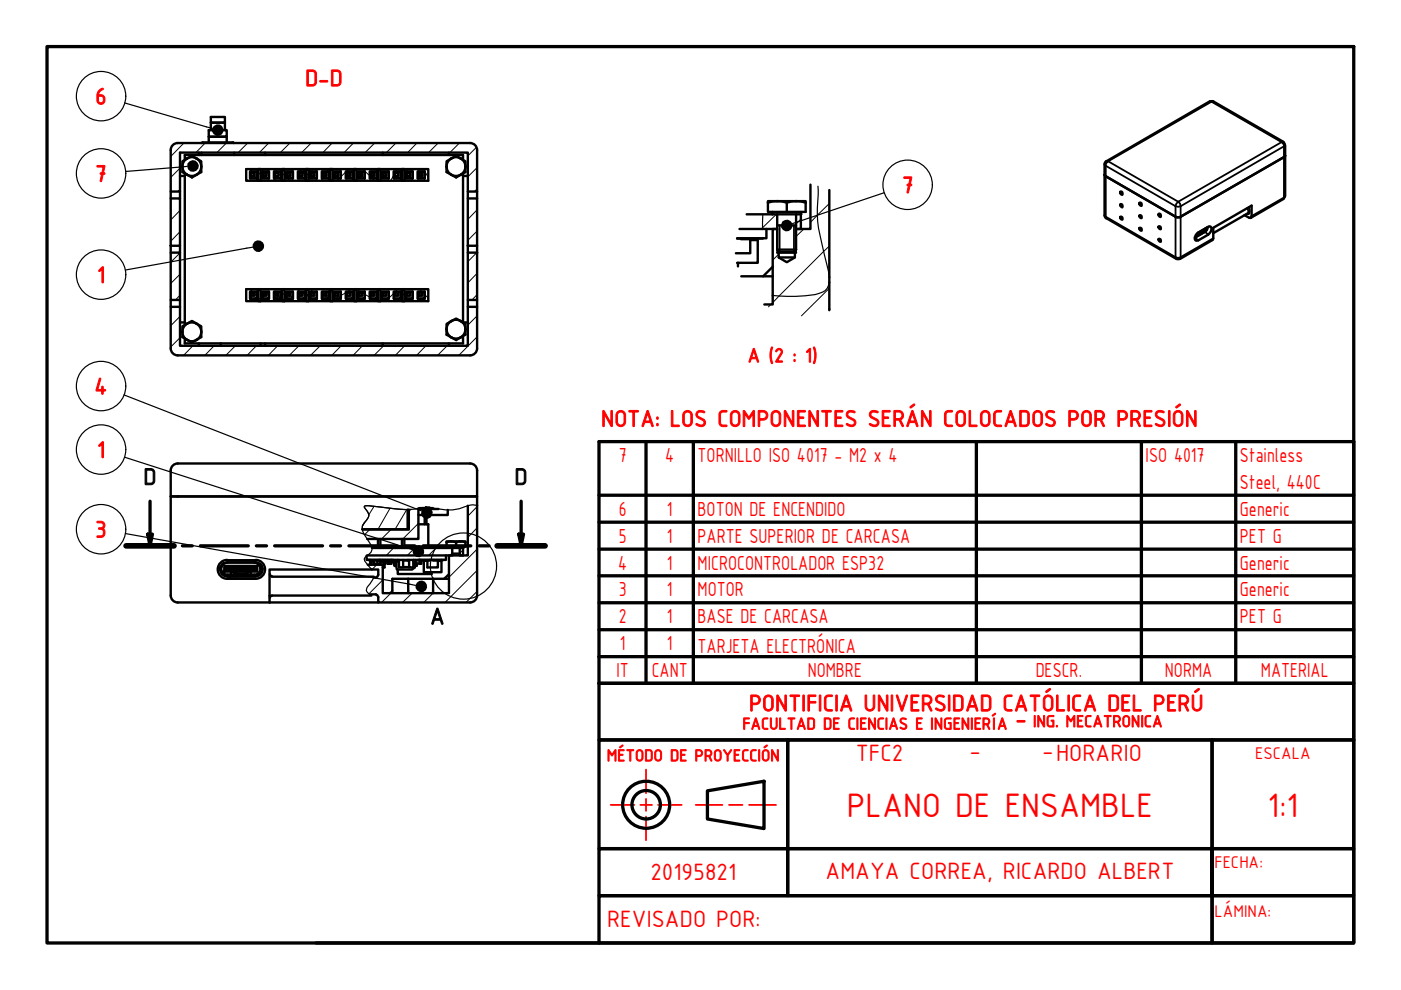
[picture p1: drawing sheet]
<svg xmlns="http://www.w3.org/2000/svg" width="297mm" height="210mm" viewBox="0 0 297 210" stroke-linecap="round" stroke-linejoin="round" font-family="sans-serif">
<!-- layer: Hatch (ISO) -->
<g fill="none" stroke="#000" stroke-width=".21">
<path d="M38.2 35.7l-2 1.9M39 30.3l-2.8 2.9M43.5 30.3l-2 2.1M48 30.3l-2 2.1M52.5 30.3l-2 2.1M53.1 35.8l.3 .6M53.5 36.4l1.1 1.9M53.6 36.6l.4 .7M55.9 35.8l-1.2 1.3M56.4 36.6l-.5 .7M57 30.3l-2 2.1M57 36.4l-1.4 1.4"/>
<path d="M59.1 37.2l-.1 .1M59.8 36.7l1.1 1.1M60.3 36l-2.3 2.3M60.9 36.7l.7 .5M61 37.8l.5 .5M61.5 30.3l-2.1 2.1M63.4 35.8l1.2 1.2M64.1 36.6l-.7 .7M64.6 37.1l.8 .7M65.9 35.8l-1 1.7M66 30.3l-2.1 2.1M66 36.6l.7 .7"/>
<path d="M66.9 36.4l-.9 1.4M69.1 36.6l-.4 .7M69.5 35.8l-1.4 2.5M70.4 30.3l-1.9 2.1M71.2 36.6l.4 .7M73.9 35.8l-2.5 2.5M74.3 36.7l-.7 .5M74.9 30.3l-1.9 2.1M75.9 36.4l1.4 1.4M76.1 36.7l.7 .5M76.9 35.8l1.5 1.5M78.4 37.4l.5 .4"/>
<path d="M78.9 37.8l.5 .5M79.4 36.6l-.7 .7M79.4 30.3l-2 2.1M80.6 35.8l-.5 .7M81.2 36.6l.7 .7M82.1 36.4l-.8 1.4M83.8 36.6v.1M83.9 30.3l-2 2.1M84.2 35.8l-1.4 2.5M86.1 35.8l1.1 2M86.6 36.6l.4 .7M87.3 37.8l.3 .5"/>
<path d="M88.4 30.3l-2 2.1M88.8 36.6l.7 .7M88.9 36.4l.8 1.4M89.8 35.8l1 1.8M92.9 30.3l-2 2.1M97.4 30.3l-2 2.1M101 31.2l-1.8 1.9M101.2 35.5l-2 2M36.3 42.1h-.1M38.2 53.6l-2 2M38.2 58.1l-2 2M38.2 40.2l-.5 .4"/>
<path d="M38.2 49.1l-2 2.1M38.2 44.6l-2 2M101.1 53.6l-1.9 1.9M101.2 40l-.6 .6M101.2 57.9l-2 2.1M101.2 49l-2 2M101.2 44.5l-2 2M164.6 45.4l-3.2 3.1M165.1 53.9l-1.3 1.3M169.8 46.5l-1 1M170.4 48.5l-1.6 1.6M175.8 52.2l-12 12"/>
<path d="M175.8 43.2l-4 4M38.2 71.6l-2 2M38.2 67.1l-2 2M38.2 62.6l-1 1M40.9 73.3l-2 2M45.4 73.3l-2 2M49.9 73.3l-2 2M53 61.3l.5 .5M53.3 62.1l.7 .5M53.5 61.9l1 .9M54.4 73.3l-2 2M54.5 62.8l.7 .8"/>
<path d="M55.5 61.3l-.8 .5M56.5 62.1l-.7 .5M57 62.1l-1.4 .9M58.4 63.3l-.9 .6M58.9 73.3l-2 2M59.1 62l-.7 .7M59.8 63.3l1 .6M60.3 62.2l-1.9 1.1M60.6 62.1l1.5 .9M60.9 62l.7 .7M62.8 61.3l.9 .5M63.4 73.3l-2.1 2"/>
<path d="M63.7 61.9l1.7 .9M64 62l-.4 .7M65.8 61.9l-.9 .9M66.1 62l.4 .7M66.4 61.3l-.5 .5M67.9 73.3l-2.1 2M68.9 63.3l-.5 .6M69.2 62.1l-.7 .5M69.7 62.5l-.8 .8M70.5 61.7l-.8 .8M71.1 63.3l-.9 .6M71.1 62.4l.5 .3"/>
<path d="M72.3 73.3l-1.9 2M73.3 62.1l-2.2 1.2M73.7 61.9l-.4 .1M74.3 62.4l-.3 .3M74.5 61.3l-.8 .5M75.5 61.3l.9 .5M76.1 62l.7 .7M76.4 61.9l2.5 1.4M76.8 73.3l-1.9 2M79 63.3l.8 .6M79.2 62l-.4 .7M81.3 73.3l-2 2"/>
<path d="M81.3 62l.5 .7M82.4 63.3h.1M82.4 63.3l-.5 .6M83.8 61.9l-1.4 1.3M84.3 61.3l-.5 .5M84.5 62.1l-.7 .5M85.2 62.1l1.2 1.2M85.8 73.3l-2 2M86.3 62.1l.7 .5M86.4 63.3l.5 .6M89 61.3l.4 .5M89.5 61.9l.5 .5"/>
<path d="M89.5 62l-.7 .7M90 62.5l.8 .7M90.3 73.3l-2 2M94.8 73.3l-2 2M101.2 71.4l-3.9 3.9M101.2 67l-2 1.9M101.2 62.5l-1.1 1.1M163.4 64.6l-.5 .5M175.8 61.1l-5.9 5.9M77.3 110.7l-.5 .8M78.4 112.2l-1.1 1.2M79 116.2h-.1"/>
<path d="M79.3 107.4l-1.1 1.8M79.9 119.7l-1 1M82.7 107.8l-2.6 4.4M82.9 112.2l-2 2.1M83.4 116.2l-1.5 1.6M86.2 108l-2.4 4.2M87.1 108l-.4 .5M87.9 116.2l-1.5 1.6M88.7 111l-3.3 3.3M92.5 116.2l-1.6 1.6M95.9 117.3l-.7 .7M98.2 116.6l-.7 .7"/>
<path d="M101.2 116.4l-6 6M101.2 111.9l-2 2.1M101.2 107.4l-2 2M81.2 123l-3 2.9M82.9 125.8l-2 1.9M87.4 125.8l-2.1 1.9M91.8 125.8l-1.9 1.9M101.2 125.4l-2.4 2.3M101.2 120.9l-6.8 6.8"/>
</g>
<!-- layer: Visible Narrow (ISO) -->
<g fill="none" stroke="#000" stroke-width=".38">
<path d="M234.6 34.2h.3M234.9 34.2l-.3 .4-.2 .6-.2-.4M234.9 34.2l14.9 8.6M256.5 21.5l.4 .1M256.9 21.6l-22 12.6M256.9 21.6l14.8 8.5M257.2 21.5l-.3 .1M271.7 30.1l.4 .4 .1 .5M271.7 30.1l-21.9 12.7M272.1 30.1h-.4M272.2 31v10.9l-6.8 3.9M272.2 31l-21.9 12.7"/>
<path d="M272.5 30.8l-.3 .2M164.8 48.5v5.1M165.3 47.8v5.6M168.3 47.8v5.6M168.8 48.5v5.1M234.2 45.6l.2 .3M234.4 45.9l.2 .4M234.4 45.9l14.8 8.6M249.2 54.5l.3 .1 .8-.1M249.2 54.5l.2 .4M249.2 43.7l.6 .2 .5-.2M249.2 43.7v10.8"/>
<path d="M249.2 43.7l-14.8-8.5v10.7M249.8 42.8l-.4 .4-.2 .5M249.8 42.8l.4 .4 .1 .5M250.3 54.5l-.1 .4M250.3 43.7v10.8M253.4 50.2l.1 .1M253.4 50.4l.7 .6M255.1 48.9l.4 .2M255.5 49.1l.7 .7M257.2 50.5l-6.9 4M264.4 44.1a.83 .83 0 0 1 0 1.2M264.7 44a.93 .93 0 0 1-.2 1.4h-.3"/>
<path d="M272.5 41.6l-.4 .6M95.9 117.4v.4M97.5 117.4v.4"/>
</g>
<!-- layer: Visible (ISO) -->
<g fill="none" stroke="#000" stroke-width=".51">
<path d="M36.2 31.8v8.8h2v-8.2h61v8.2h2v-8.8M37.7 30.3h62M37.7 30.3a1.49 1.49 0 0 0-1.5 1.5M38.2 37.3h1M38.7 34.2l2-1.1 2 1.1v2.3l-2 1.1-2-1.1zM39.2 33.9v-1h59v1M39.2 36.8v32.1M42.2 32.4v.5M42.7 32.4v.5M43 30.2l-.2 .1M43 30.2h6.4M44.3 30.2v-1.2h3.8v-1.4h-3.8v1.4h3.8v1.2"/>
<path d="M44.7 27.6v-1.6h3v-1.2h-3v1.2h3v1.6M49.4 30.2l.2 .1M49.7 32.4v.5M52.2 35.8h3v2.5h-3zM53 36.4h1.5v1.4h-1.5zM53.3 36.6h.7v.7h-.7zM54.7 35.8h5.6v2.5h-5.6zM55.6 36.4h1.4v1.4h-1.4zM55.8 36.6h.7v.7h-.7zM56.2 32.4v.5M58.1 36.4h1.5v1.4h-1.5zM58.4 36.6h.7v.7h-.7z"/>
<path d="M59.8 35.8h5.6v2.5h-5.6zM60.6 36.4h1.5v1.4h-1.5zM60.9 36.6h.7v.7h-.7zM63.2 36.4h1.4v1.4h-1.4zM63.4 36.6h.7v.7h-.7zM64.9 35.8h5.6v2.5h-5.6zM65.7 36.4h1.5v1.4h-1.5zM66 36.6h.7v.7h-.7zM68.3 36.4h1.4v1.4h-1.4zM68.5 36.6h.7v.7h-.7zM70 35.8h5.6v2.5h-5.6zM70.8 36.4h1.5v1.4h-1.5z"/>
<path d="M71.1 36.6h.7v.7h-.7zM73.3 36.4h1.5v1.4h-1.5zM73.6 36.6h.7v.7h-.7zM75.1 35.8h5.5v2.5h-5.5zM75.9 36.4h1.4v1.4h-1.4zM76.1 36.6h.7v.7h-.7zM78.4 36.4h1.5v1.4h-1.5zM78.7 36.6h.7v.7h-.7zM80.1 35.8h5.6v2.5h-5.6zM81 36.4h1.4v1.4h-1.4zM81.2 32.4v.5M81.2 36.6h.7v.7h-.7z"/>
<path d="M83.5 36.4h1.5v1.4h-1.5zM83.8 36.6h.7v.7h-.7zM85.2 35.8h5.6v2.5h-5.6zM86 36.4h1.5v1.4h-1.5zM86.3 36.6h.7v.7h-.7zM88.6 36.4h1.4v1.4h-1.4zM88.8 36.6h.7v.7h-.7zM94.7 34.2l2-1.1 2 1.1v2.3l-2 1.1-2-1.1zM95.2 32.4v.5M98.2 36.8v31.6h1M98.2 37.3h1M99.7 30.3a1.49 1.49 0 0 1 1.5 1.5"/>
<path d="M171.8 39.2v9.3h-3h1v-3.1M256.5 21.5l-21.9 12.7-.4 .4v11.1l.2 .4 15 8.8M256.5 21.5h.8l14.8 8.6M272 30.1l.4 .6M272.5 33l-.3 .3-22.1 12.8-.9-.2-14.8-8.5-.2-.3M272.5 30.8v10.8M36.2 42.1h2v10h-2zM36.2 40.6v1.5M36.2 52.1v1.5M38.2 52.1v1.5h-2v10h2v-10M38.2 40.6v1.5M99.2 53.6h2v10h-2z"/>
<path d="M99.2 42.1h2v10h-2zM99.2 40.6v1.5M99.2 52.1v1.5M101.2 40.6v1.5M101.2 52.1v1.5M156.5 55.7v.8M156.8 48.5h8h-1v16.1h-1.7M157.1 50.6v.1h3.6v-.1M157.2 58.6h6.6M158.3 45.4h5.5M159.1 50.7v3h-3.1M159.1 50.9h1.6v4.8h-4.4"/>
<path d="M161.7 50.5l-5.4 .1M162.5 48.5v2h-6.2M162.8 43v1.9h4M163.8 44.9v.5M163.8 56.6l-2 2M164.8 52.9l.5 .5h3l.5-.5M164.8 42.6l-2 .4M164.8 42.6h-2v.4M164.8 42.6l2 .4M164.8 53.6h4M164.8 52.9h4M164.8 42.6h4"/>
<path d="M164.8 45.4v7.5M164.8 47.8h4M165.1 53.2v1.4l1.7 1 1.7-1v-1.4M165.1 54.6h3.4M166.8 43v1.9h4v-1.9M168.8 42.6l-2 .4M168.8 42.6h2v.4M168.8 42.6l2 .4M168.8 45.4v7.5M169.9 44.9v.5h-6.1M175.8 40.3v25.3M237.6 45.9l.3 .2v.5l-.3-.3z"/>
<path d="M237.6 43.3l.3 .1v.6a.52 .52 0 0 1-.3-.7zM237.6 40.6l.3 .1v.6a.48 .48 0 0 1-.3-.7zM241.6 48.3l.4 .1v.5l-.4-.2zM241.6 43l.4 .1v.6a.48 .48 0 0 1-.4-.7zM241.6 45.6l.4 .2v.5l-.4-.3zM245.7 45.3l.4 .1v.6a.48 .48 0 0 1-.4-.7zM245.7 48l.4 .1v.5l-.4-.2zM245.7 50.6l.4 .2v.5l-.4-.3zM249.4 54.9h.7M253.7 49.6l2.5-1.5 .5-.1a1.28 1.28 0 0 1-.5 1.8l-2.1 1.2h-.5a.94 .94 0 0 1 .1-1.4zM255.5 49.1l-2.1 1.2M255.5 49.1l-2.1 1.3"/>
<path d="M255.7 48.4v.2l-2.1 1.2M255.7 48.4l-1.8 1M256 48.2l-.1 .5-.4 .4M263.8 45.6l1 .5 .4 .1 .1-.1 .1-2.5-8.2 4.7v2.2l-.2 .4-6.8 4M264.4 45.3l-7.2 4.1M272.1 42.2l-6.9 4M272.4 41.5l-.4 .7M36.2 63.6v1.5M37.7 75.3h62M37.7 75.3a1.49 1.49 0 0 1-1.5-1.4v-8.8h2v8.2h61v-8.2h2v8.7a1.49 1.49 0 0 1-1.5 1.5M38.2 63.6v1.5M38.2 68.4h1"/>
<path d="M38.7 70.4a2 2 0 0 0 2 2 2 2 0 0 0 2-2M38.7 70.3v1.2l2 1.1 2-1.1v-1.2M41.7 68.6l-1-.6-2 1.2v1.1M41.7 68.6l1 .6v1.1M41.7 68.6a2 2 0 0 0-3 1.8M41.7 68.6a2 2 0 0 1 1 1.8M42.2 72.8v.5M46.8 72.8v.5M52.2 61.3h3v2.6h-3zM53 61.9h1.5v1.4h-1.5zM53 61.8h1.5v1.5h-1.5zM53.3 62h.7v.7h-.7z"/>
<path d="M54.7 61.3h5.6v2.6h-5.6zM55.2 72.8v.5M55.6 61.9h1.4v1.4h-1.4zM55.6 61.8h1.4v1.5h-1.4zM55.8 62h.7v.7h-.7zM56.2 72.8v.5M58.1 61.9h1.5v1.4h-1.5zM58.1 61.8h1.5v1.5h-1.5zM58.4 62h.7v.7h-.7zM59.8 61.3h5.6v2.6h-5.6zM60.6 61.9h1.5v1.4h-1.5zM60.6 61.8h1.5v1.5h-1.5z"/>
<path d="M60.9 62h.7v.7h-.7zM63.2 61.9h1.4v1.4h-1.4zM63.2 61.8h1.4v1.5h-1.4zM63.4 62h.7v.7h-.7zM64.9 61.3h5.6v2.6h-5.6zM65.7 61.9h1.5v1.4h-1.5zM65.7 61.8h1.5v1.5h-1.5zM66 62h.7v.7h-.7zM68.3 61.9h1.4v1.4h-1.4zM68.3 61.8h1.4v1.5h-1.4zM68.5 62h.7v.7h-.7zM70 61.3h5.6v2.6h-5.6z"/>
<path d="M70.8 61.9h1.5v1.4h-1.5zM70.8 61.8h1.5v1.5h-1.5zM71.1 62h.7v.7h-.7zM73.3 61.9h1.5v1.4h-1.5zM73.3 61.8h1.5v1.5h-1.5zM73.6 62h.7v.7h-.7zM75.1 61.3h5.5v2.6h-5.5zM75.9 61.9h1.4v1.4h-1.4zM75.9 61.8h1.4v1.5h-1.4zM76.1 62h.7v.7h-.7zM78.4 61.9h1.5v1.4h-1.5zM78.4 61.8h1.5v1.5h-1.5z"/>
<path d="M78.7 62h.7v.7h-.7zM80.1 61.3h5.6v2.6h-5.6zM81 61.9h1.4v1.4h-1.4zM81 61.8h1.4v1.5h-1.4zM81.2 72.8v.5M81.2 62h.7v.7h-.7zM83.5 61.9h1.5v1.4h-1.5zM83.5 61.8h1.5v1.5h-1.5zM83.8 62h.7v.7h-.7zM85.2 61.3h5.6v2.6h-5.6zM86 61.9h1.5v1.4h-1.5zM86 61.8h1.5v1.5h-1.5z"/>
<path d="M86.3 62h.7v.7h-.7zM88.6 61.9h1.4v1.4h-1.4zM88.6 61.8h1.4v1.5h-1.4zM88.8 62h.7v.7h-.7zM94.7 69.8a2 2 0 0 0 2 2 2 2 0 0 0 2-2M94.7 69.8v-1.1l2-1.2 2 1.2v1.1M94.7 69.8v1.2l2 1.1 2-1.1v-1.2M94.7 69.8a2 2 0 0 1 2-2 2 2 0 0 1 2 2M95.2 72.8v.5M98.2 71.3v1.5h-59v-1M99.2 63.6v1.5M101.2 63.6v1.5"/>
<path d="M175.8 65.5v.3M37.7 98.3h62M37.7 98.3a1.49 1.49 0 0 0-1.5 1.5v5.5h1.5M99.7 98.3a1.49 1.49 0 0 1 1.5 1.5v5.5h-63.5M37.7 105.3h63.5v20.9a1.49 1.49 0 0 1-1.5 1.5M37.7 105.3h-1.5v20.9a1.49 1.49 0 0 0 1.5 1.5M47.1 119.8l-.2 .3M47.2 119.5v.1M47.6 119.4a1.49 1.49 0 0 0-.9 1.6 1.49 1.49 0 0 0 1.5 1.2M47.6 120h6.9v1.2h-6.9zM48.1 119.2h6.1a1.49 1.49 0 0 1 1.5 1.5 1.49 1.49 0 0 1-1.5 1.5M48.1 119.3h5.8"/>
<path d="M48.2 119.3a1.3 1.3 0 0 0-1.3 1.3 1.3 1.3 0 0 0 1.3 1.3M48.2 118.7a2 2 0 0 0-2 2 2 2 0 0 0 2 2h6a2 2 0 0 0 2-2 2 2 0 0 0-2-2M48.2 118.8h6M53.9 119.3a1.3 1.3 0 0 1 1.3 1.3 1.3 1.3 0 0 1-1.3 1.3M54.8 119.6l-.1-.2 .2 .2M54.9 119.8l.2 .3M55.2 119.7v.5v-.5M55.4 119.9l-.2 .7h.5M78.1 118.7h5.3M78.5 119.6v.1M78.6 118.7v.1h1.8v-.1M78.7 118.8v.9h.9v-.2"/>
<path d="M78.7 118.9h-.2v.7h.2M78.8 115.9h12M78.9 116.2h19.3v1.6h-.7v-1.6M79.1 118.8v.3h.1M79.1 119.1l.1 .1M79.2 118.8v.7h.8v-.7M79.6 115.9v.3M79.6 119.6h.9M80 118.9h.5M80.1 114.3v1.9v-.3M80.5 118.7v1h1v-.9M80.6 118.7v.4h.8v-.3"/>
<path d="M80.6 119.1h.8M80.6 114.3v1.9M80.7 115.9v.3M81.2 118.7v.1h1.7v-.1M81.2 115.9v.3M81.3 115.9v.3M81.5 118.9h.1v.7h-.1M81.5 119.6v.7h-.3M82.1 118.8v.7h.8v-.3M82.1 115.9v.3M82.7 115.9v.3M83.2 115.9v.3"/>
<path d="M83.4 119.2l.2 .8h.4M83.7 119.1l.1 .6h.2M83.8 118.7v.4l-.3 .1-1.2-.1v-.3M83.8 115.9v.3M84.2 118.7v.3M84.3 118.7v.3M84.6 119h-.5l-.1 .7 .1 1h3.3l.5-.4 .1-.3M84.6 118.7v1.6h.9v-1.6M84.6 115.9v.3M85.2 114.3v1.9v-.3M85.5 118.8h1.2M85.7 114.3v1.9"/>
<path d="M85.8 115.9v.3M86.3 115.9v.3M86.4 115.9v.3M86.4 108v4.2h-9.6h9.9v-4.2M86.5 118.7v.1M86.7 118.7v1.6h.9v-1.6M87.2 115.9v.3M87.6 119h.2M87.8 118.7v.8h.3v-.8M87.8 115.9v.3M87.9 119.5l.1 .2M88.1 118.8h.9"/>
<path d="M88.1 119.5h.9M88.2 119.5l-.2 .5h.3l.2-.5M88.3 115.9v.3M88.5 118.7v.1M88.7 111.2h2.1v5M88.7 107.8v6.5h-10.8M88.7 107.9h4.3M88.8 118.7h5.3M88.8 115.9v.3M88.9 115.9v.3M89 118.7v.8h.3v-.7M89 107.7h2.8"/>
<path d="M89.3 118.7v.1h1.8v-.1M89.7 115.9v.3M90 109.2v2M90.3 115.9v.3M90.3 107.6h.8M90.3 107.5l.1 .2M90.4 109.2v2M90.6 118.9h-.7v2.4h3.7v-2.4h-.8M90.6 118.8v1.5h2.2v-1.5M91.8 118.7v.1h1.8v-.1M94.6 117.8v.9h-16.9v-.9M94.7 115v.9h2"/>
<path d="M94.9 108.1v1.1h-6.2M95.1 115.9v.3M95.7 114.8l-1 .2M95.7 114.8h-1v.2M95.7 114.8l1 .2M95.7 114.8h2M95.9 116.2v1.6h-18M95.9 117.4h1.6M96.7 115v.9h2v-.9M97.7 114.8l-1 .2M97.7 114.8h1v.2M97.7 114.8l1 .2"/>
<path d="M98.2 115.9v.3M99.2 107.2v10.6h-4v8h-14v-6.1h-3.2M37.7 127.7h42.5M46.7 120.4h.1M46.8 120.1l.1 .1M46.8 120.2v.4M47.7 120.3h6.7v.5h-6.7zM48.1 121.8h5.8M48.1 121.9h5.8M48.2 122.3h6M48.5 122.3v-.3h.3v.3M49 121.2v.6"/>
<path d="M49.3 121.2l.7 .6zM49.7 121.2v.6M49.7 121.9v.4M49.8 121.2v.4h2.4v-.4M50.1 121.8h.1M50.2 121.6v.2M50.2 121.9v.4M52 121.8h.1M52.7 121.2l-.6 .6M52.8 121.2l-.7 .6M53.1 121.2v.6M57.2 121.7l.1 .3 .4 .2"/>
<path d="M57.7 122.3h21.5M78.4 126h1.3l.3 .2 .2 .4v1.1h19.5M78.7 126.3h-21l-.4 .2-.1 .2M79.2 122.5h.5l.3-.2 .2-.4v-1.2h-23.1v7M84.3 120.7v1h7.2v-.4M85.5 120.2h1.2M86.6 122.7v3.1M91.8 122.7v3.1M95.2 122.7h-12v2.5l-.3 .4-.2 .1M95.2 121.8l-1 .9"/>
<circle cx="40.7" cy="35.3" r="2"/>
<circle cx="96.7" cy="35.3" r="2"/>
</g>
<!-- layer: Break Line (ISO) -->
<path d="M173.4 39.5l.1 1.7-.2 3a22.6 22.6 0 0 0 .9 7.1l1.6 7.5M161.7 45.4v3.1M175.8 59.9a2.58 2.58 0 0 1-2.1 2.3 29.7 29.7 0 0 1-9.9 .4M86.4 108l-8.2-.8-.9 .1-.1 .1 .2 .4a1.59 1.59 0 0 1 .3 2.5l-.9 1.2v.7M101.2 107.2h-.1a3.4 3.4 0 0 0-2.5 .2 10.2 10.2 0 0 1-6.9 .3 8.9 8.9 0 0 0-4.3 .3 47.4 47.4 0 0 1-8.8-.7 1.28 1.28 0 0 0-1.4 .2 2.33 2.33 0 0 1 .8 2.3 4 4 0 0 0-1.2 2.2l.4 1.2 1.4 2.3a1.42 1.42 0 0 1-.4 2l-.8 .6-.2 .4 .1 .5 1.5 1.7M79.2 122.3l-.3 .7-1 1.5a1.25 1.25 0 0 0 .8 1.8" fill="none" stroke="#000" stroke-width=".25"/>
<!-- layer: Visible (ISO) -->
<g fill="#000">
<circle cx="78.1" cy="118.7" r=".25"/>
<circle cx="88.8" cy="118.7" r=".25"/>
<circle cx="50.1" cy="121.8" r=".25"/>
<circle cx="52" cy="121.8" r=".25"/>
</g>
<!-- layer: Border (ISO) -->
<g fill="none" stroke="#000" stroke-width=".7">
<path d="M10 9.9h277v190h-277zM137 93.6v51.3M147 93.6v51.3M207 93.6v51.3M242 93.6v51.3M262 93.6v51.3M127 105h160M127 110.7h160M127 116.4h160M127 139.2h160v-45.6h-160v51.3M127 122.1h160M127 127.8h160"/>
<path d="M127 133.5h160M287 139.2v5.7h-160M127 156.9h40v23h-40zM127 144.9h160v12h-160zM167 156.9h90v23h-90zM257 156.9h30v23h-30zM127 179.9h40v10h-40zM150 167.7l12-2.1v10.1l-12-2.1zM167 179.9h90v10h30v-10h-30v10h-90zM67 199.9h60M127 189.9h130v10h-130zM257 189.9h30v10h-30z"/>
<circle cx="137" cy="170.6" r="5"/>
<circle cx="137" cy="170.6" r="3"/>
</g>
<!-- layer: Detail Boundary (ISO) -->
<circle cx="98.3" cy="120" r="7" fill="none" stroke="#000" stroke-width=".25"/>
<!-- layer: Section Line (ISO) -->
<g fill="none" stroke="#000" stroke-width=".7">
<path d="M26.7 115.7h10.2M31.3 113.3h1l-.5 2.4zM31.8 106.3v9.4M38.7 115.7h2.1M42.5 115.7h10.1M54.4 115.7h2.1M58.2 115.7h10.2M70.1 115.7h2.1M74 115.7h10.1M85.9 115.7h2M89.7 115.7h10.1M101.6 115.7h2.1"/>
<path d="M105.4 115.7h10.2M110 113.3h1l-.5 2.4zM110.5 106.3v9.4"/>
</g>
<path d="M26.7 115.7h10.2M105.4 115.7h10.2" fill="none" stroke="#000" stroke-width="1.2"/>
<path d="M31.3 113.3h1l-.5 2.4zM110 113.3h1l-.5 2.4z" fill="#000"/>
<!-- layer: Border (ISO) -->
<path d="M129.5 170.7h5M135.8 170.7h2.4M137 163.2v5M137 169.4v2.5M137 173.1v5.1M139.5 170.7h5M147.5 170.7h5.7M154.6 170.7h2.8M158.8 170.7h5.7" fill="none" stroke="#f00" stroke-width=".38"/>
<!-- layer: Symbol (ISO) -->
<g fill="none" stroke="#000" stroke-width=".25">
<path d="M26.4 21.8l18.6 5.4M39.7 35.3l-13.1 1.1M53.5 52.4l-26.9 4.8M187.5 40.9l-19.5 6.5M26.3 83.7l63 24.6M26.4 96.9l61.1 19.7M26.6 113.1l61.5 11"/>
<circle cx="21.4" cy="36.8" r="5.2"/>
<circle cx="21.4" cy="20.4" r="5.2"/>
<circle cx="192.4" cy="39.2" r="5.2"/>
<circle cx="21.4" cy="58.2" r="5.2"/>
<circle cx="21.4" cy="81.9" r="5.2"/>
<circle cx="21.4" cy="95.3" r="5.2"/>
<circle cx="21.4" cy="112.2" r="5.2"/>
</g>
<g fill="#000">
<circle cx="40.9" cy="35.2" r="1.25"/>
<circle cx="46.2" cy="27.6" r="1.23"/>
<circle cx="54.8" cy="52.2" r="1.26"/>
<circle cx="166.8" cy="47.8" r="1.26"/>
<circle cx="88.7" cy="116.9" r="1.27"/>
<circle cx="90.5" cy="108.8" r="1.24"/>
<circle cx="89.3" cy="124.3" r="1.24"/>
</g>
<g font-size="7.7" fill="#f00">
<text x="179.5" y="173.1">PLANO DE ENSAMBLE</text>
<text x="268.7" y="173.1">1:1</text>
</g>
<g font-size="5.4" fill="#f00">
<text x="181.4" y="161.4">TFC2</text>
<text x="205.5" y="160.7">-</text>
<text x="221" y="160.7">-HORARIO</text>
<text x="137.9" y="186.7">20195821</text>
<text x="175" y="186.3">AMAYA CORREA, RICARDO ALBERT</text>
<text x="128.7" y="196.6">REVISADO POR:</text>
</g>
<g font-size="5.3" fill="#f00">
<text x="20.2" y="22.1">6</text>
<text x="64.7" y="18.3">D-D</text>
<text x="20.2" y="38.5">7</text>
<text x="191.3" y="40.9">7</text>
<text x="20.6" y="60">1</text>
<text x="20" y="83.6">4</text>
<text x="127.4" y="90.5">NOTA: LOS COMPONENTES SERÁN COLOCADOS POR PRESIÓN</text>
<text x="20.6" y="97.1">1</text>
<text x="20.2" y="114">3</text>
<text x="158.8" y="150.8">PONTIFICIA UNIVERSIDAD CATÓLICA DEL PERÚ</text>
<text x="215.3" y="154">-</text>
</g>
<g font-size="5.3">
<text x="30.4" y="102.8">D</text>
<text x="109.1" y="102.8">D</text>
<text x="91.2" y="132.4">A</text>
</g>
<g font-size="4.6" fill="#f00">
<text x="158.5" y="76.8">A (2 : 1)</text>
<text x="131.2" y="98">7</text>
<text x="141" y="98">4</text>
<text x="147.9" y="98">TORNILLO ISO 4017 - M2 x 4</text>
<text x="242.9" y="98">ISO 4017</text>
<text x="262.9" y="98">Stainless</text>
<text x="262.9" y="103.7">Steel, 440C</text>
<text x="131.2" y="109.4">6</text>
<text x="141.4" y="109.4">1</text>
<text x="147.9" y="109.4">BOTON DE ENCENDIDO</text>
<text x="262.9" y="109.4">Generic</text>
<text x="131.2" y="115">5</text>
<text x="141.4" y="115">1</text>
<text x="147.9" y="115">PARTE SUPERIOR DE CARCASA</text>
<text x="262.9" y="115">PET G</text>
<text x="131.1" y="120.7">4</text>
<text x="141.4" y="120.7">1</text>
<text x="147.9" y="120.7">MICROCONTROLADOR ESP32</text>
<text x="262.9" y="120.7">Generic</text>
<text x="131.2" y="126.5">3</text>
<text x="141.4" y="126.5">1</text>
<text x="147.9" y="126.5">MOTOR</text>
<text x="262.9" y="126.5">Generic</text>
<text x="131.2" y="132.2">2</text>
<text x="131.4" y="137.8">1</text>
<text x="141.4" y="132.2">1</text>
<text x="141.4" y="137.8">1</text>
<text x="147.9" y="132.2">BASE DE CARCASA</text>
<text x="262.9" y="132.2">PET G</text>
<text x="130.7" y="143.5">IT</text>
<text x="138.2" y="143.5">CANT</text>
<text x="147.9" y="138.5">TARJETA ELECTRÓNICA</text>
<text x="171.3" y="143.5">NOMBRE</text>
<text x="219.6" y="143.5">DESCR.</text>
<text x="247" y="143.5">NORMA</text>
<text x="267.3" y="143.5">MATERIAL</text>
</g>
<g font-size="3.9" fill="#f00">
<text x="266.1" y="160.9">ESCALA</text>
<text x="257.5" y="183.9">FECHA:</text>
<text x="257.5" y="194.4">LÁMINA:</text>
</g>
<g font-size="3.8" fill="#f00">
<text x="157.4" y="154.7">FACULTAD DE CIENCIAS E INGENIERÍA</text>
<text x="219" y="154.1">ING. MECATRONICA</text>
<text x="128.7" y="161.4">MÉTODO DE PROYECCIÓN</text>
</g>
</svg>
